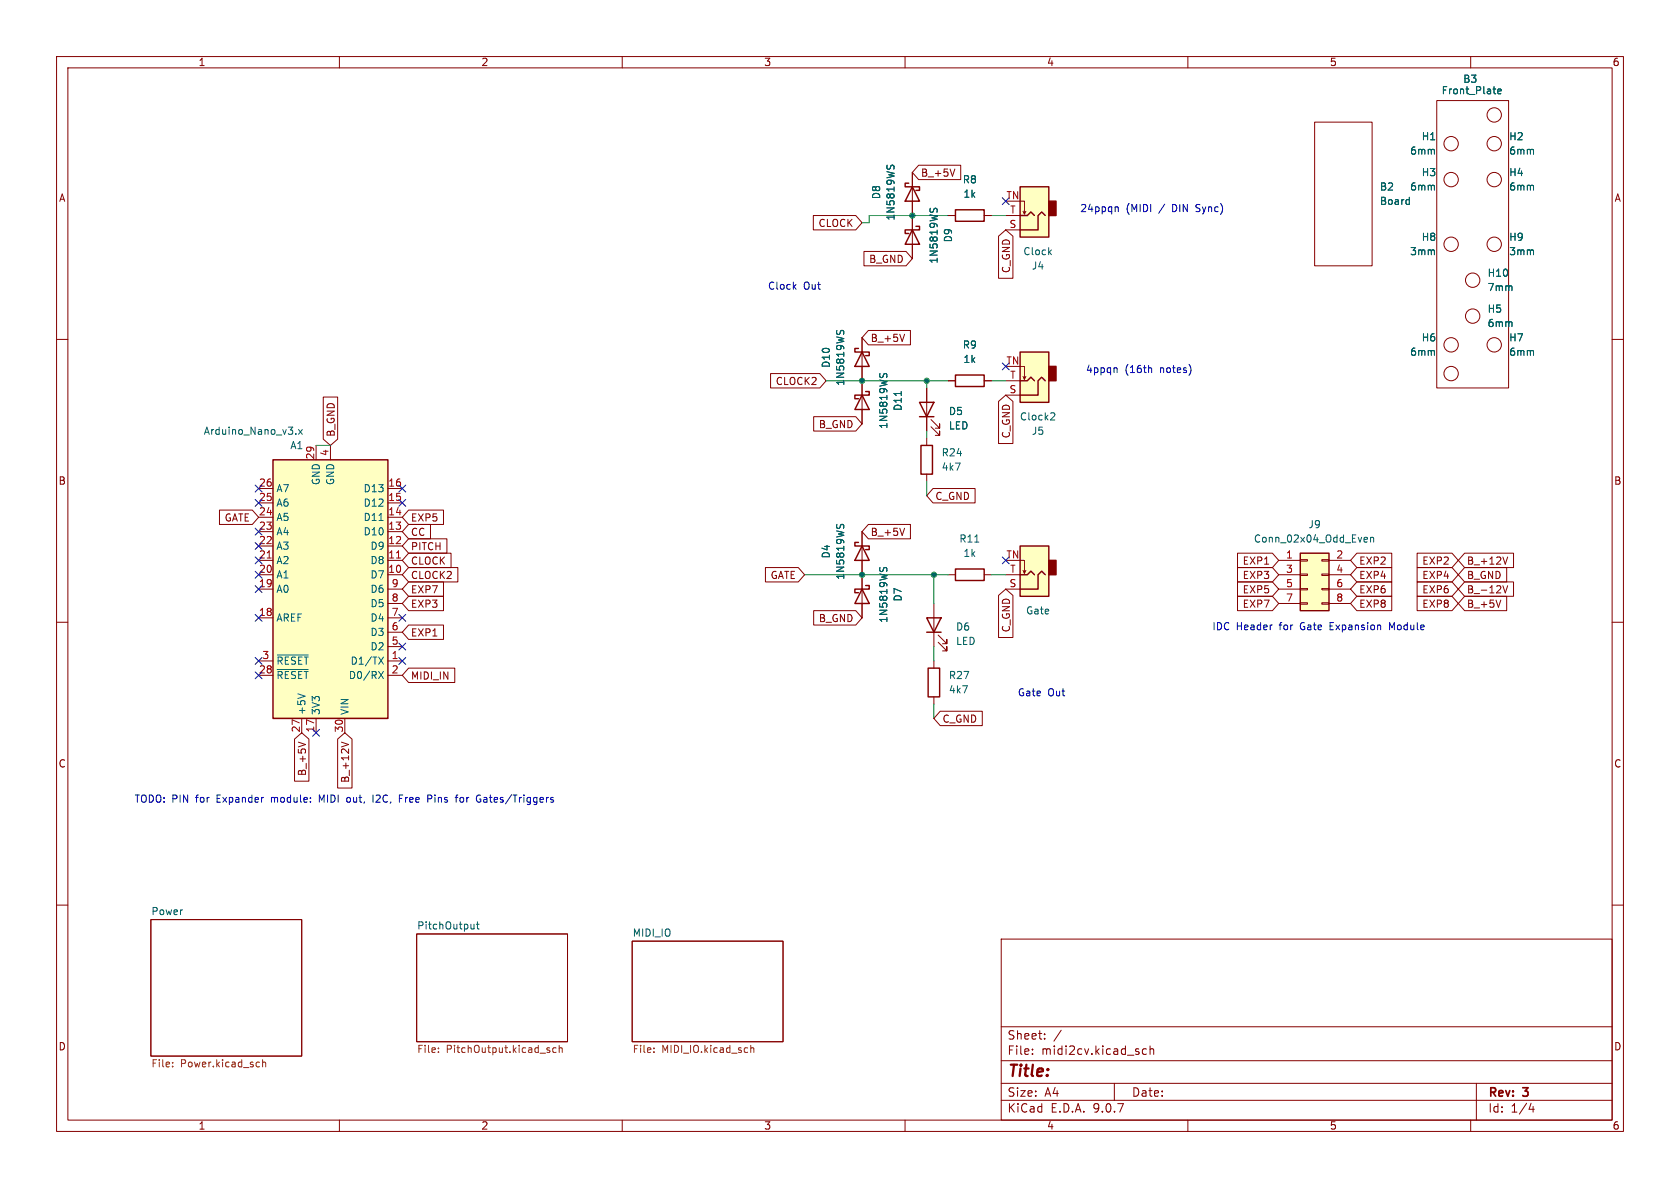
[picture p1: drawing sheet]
<svg xmlns="http://www.w3.org/2000/svg" width="297mm" height="210mm" viewBox="0 0 297 210" stroke-linecap="round" stroke-linejoin="round" font-family="sans-serif">
<g fill="none" stroke="#840000" stroke-width=".18">
<path d="M10 10h277v190h-277zM12 12h273v186h-273zM60 10v2M110 10v2M160 10v2M210 10v2M260 10v2M10 60h2M285 60h2M10 110h2M285 110h2M10 160h2"/>
<path d="M26.7 162.6h26.6v24.1h-26.6zM73.7 165.1h26.6v19.1h-26.6zM111.8 166.4h26.6v17.8h-26.6zM177 166h108v32h-108zM285 160h2M60 198v2M110 198v2M160 198v2M177 194.5h108M177 191.5h108M177 187.5h108M177 181.5h108"/>
<path d="M182.5 186.3v.1M182.5 185.5v.1M184.7 183.6v.1M184.7 182.8v.1M187.6 182.1l-1.3 2M197 191.5v3M202.7 185.5l-.5-.1-.2 .3v.4l.1 .2h.6M203.3 185.5l.2-.1 .4 .1 .1 .9M203.3 184.9v1.5M210 198v2M260 198v2M261 191.5v6.5"/>
<path d="M270.7 195l-.4 1.1h.9M271 195.6v1"/>
<circle cx="260.4" cy="55.9" r="1.27"/>
<circle cx="264.2" cy="43.2" r="1.27"/>
</g>
<g fill="none" stroke="#725600" stroke-width=".18">
<path d="M30.5 188.5v.1M30.5 187.8v.1M45.8 187.8h.1M45.9 188.5l-.1 .1M46.4 187.3v1.3M46.4 187.9l.2-.1h.3l.1 .8M77.5 185.9v.2M77.5 185.3v.1M96.9 185.2l.3 .1M96.9 185.6l.3 .1v.2l-.2 .2h-.2M98.3 185.3l-.3-.1-.3 .3 .1 .5h.5M98.9 185.3l.1-.1 .3 .1 .1 .8"/>
<path d="M98.9 184.8v1.3M115.6 185.9v.2M115.6 185.3v.1M132.7 184.8v1.3M132.7 185.3l.2-.1 .3 .1 .1 .8"/>
</g>
<path d="M83.8 163.4v.8M83.8 164.1l-.4 .1M84.2 163.4h.5M84.4 163v1l.3 .2" fill="none" stroke="#006464" stroke-width=".18"/>
<path d="M48.3 81.3h20.3v45.7h-20.3z" fill="#ffffc2"/>
<path d="M48.3 81.3h20.3v45.7h-20.3z" fill="none" stroke="#840000" stroke-width=".25"/>
<g fill="none" stroke="#840000" stroke-width=".18">
<path d="M254 17.8h12.7v50.8h-12.7zM55.9 78.7v2.6M58.4 78.7v2.6M45.7 99.1h2.6M45.7 96.5h2.6M45.7 94h2.6M45.7 91.4h2.6M45.7 88.9h2.6M45.7 86.4h2.6M68.6 99.1h2.5M68.6 96.5h2.5M68.6 94h2.5"/>
<path d="M68.6 91.4h2.5M68.6 88.9h2.5M68.6 86.4h2.5M45.7 119.4h2.6M45.7 116.8h2.6M45.7 109.2h2.6M45.7 104.1h2.6M45.7 101.6h2.6M68.6 119.4h2.5M68.6 116.8h2.5M68.6 114.3h2.5M68.6 111.8h2.5"/>
<path d="M68.6 109.2h2.5M68.6 106.7h2.5M68.6 104.1h2.5M68.6 101.6h2.5M53.3 127v2.5M55.9 127v2.5M61 127v2.5"/>
<circle cx="264.2" cy="20.3" r="1.27"/>
<circle cx="260.4" cy="49.5" r="1.27"/>
<circle cx="256.5" cy="61" r="1.27"/>
<circle cx="256.5" cy="66" r="1.27"/>
<circle cx="264.2" cy="61" r="1.27"/>
</g>
<path d="M264.8 16.2l.6-.2-.1-.2-.3-.1-.2 .2 .1 .6h.4M52.3 76.7v.1M52.8 75.9l.6 .9M53.4 75.9l-.6 .9M67 92h.7M49 118.3h5.5M49 115.8h5.5M66.9 118.7l.9 1.3M66.9 116.1l.9 1.3M67.8 118.7l-.9 1.3M67.8 116.1l-.9 1.3M52.6 122.6l1.3 .5" fill="none" stroke="#006464" stroke-width=".18"/>
<path d="M47.2 98.6h.8M70.1 98.6h.7" fill="none" stroke="#a90000" stroke-width=".18"/>
<path d="M229.9 97.8h5v10.2h-5z" fill="#ffffc2"/>
<path d="M229.9 97.8h5v10.2h-5z" fill="none" stroke="#840000" stroke-width=".25"/>
<g fill="none" stroke="#840000" stroke-width=".18">
<path d="M226.1 99.1h3.8M229.9 98.9h1.2v.3h-1.2zM233.7 98.9h1.2v.3h-1.2zM234.9 99.1h3.9M226.1 101.6h3.8M226.1 104.1h3.8M226.1 106.7h3.8M229.9 101.5h1.2v.2h-1.2zM229.9 104h1.2v.3h-1.2zM229.9 106.6h1.2v.2h-1.2zM233.7 101.5h1.2v.2h-1.2zM233.7 104h1.2v.3h-1.2z"/>
<path d="M233.7 106.6h1.2v.2h-1.2zM234.9 101.6h3.9M234.9 104.1h3.9M234.9 106.7h3.9"/>
<circle cx="256.5" cy="25.4" r="1.27"/>
</g>
<path d="M241.3 95h.4l.1 .3-.7 .1M241.7 95.8h-.4M242.3 95.1l.2-.1h.3v.8M242.3 95v.8" fill="none" stroke="#006464" stroke-width=".18"/>
<path d="M180.3 33h5.1v8.9h-5.1z" fill="#ffffc2"/>
<path d="M185.4 35.6h1.3v2.5h-1.3z" fill="#840000" stroke="#840000" stroke-width=".25"/>
<path d="M168.9 37.1h5.1v2h-5.1zM180.3 33h5.1v8.9h-5.1zM180.3 38.1h1.3l.6-.6 .7 .6M184.8 38.1l-.7-.6-.6 .6v2.5h-3.2M151.8 61.6h-.7v.6h2.6v.7h-.7M152.4 62.2l1.3 2.6h-2.6zM164.1 118.1h2v5.1h-2z" fill="none" stroke="#840000" stroke-width=".25"/>
<g fill="none" stroke="#840000" stroke-width=".18">
<path d="M167.6 38.1h1.3M174 38.1h1.3M177.8 38.1h2.5M180.3 35.6h.8v2.2l.3-.5M180.8 37.3l.3 .5M232.4 21.6h10.2v25.4h-10.2zM152.4 59.7v7.6M177.8 40.6h2.5M165.1 116.8v1.3M165.1 123.2v1.3"/>
<circle cx="256.5" cy="31.7" r="1.27"/>
<circle cx="264.2" cy="31.7" r="1.27"/>
<circle cx="264.2" cy="25.4" r="1.27"/>
<circle cx="256.5" cy="43.2" r="1.27"/>
</g>
<path d="M249 35.3l.2 .1M249.2 34.9v1.2M249.2 36.1h-.2M148 58.4l-.1 .5M148.5 58.9l.1-.4 .3-.1 .3 .2v.3M185.5 44.5l.4 .5M185.9 44.2l-.5 .5" fill="none" stroke="#006464" stroke-width=".18"/>
<path d="M180.3 62.2h5.1v8.9h-5.1z" fill="#ffffc2"/>
<path d="M185.4 64.8h1.3v2.5h-1.3z" fill="#840000" stroke="#840000" stroke-width=".25"/>
<g fill="none" stroke="#840000" stroke-width=".25">
<path d="M161.3 40.6l1.3 2.6h-2.6zM161.9 40h.7v.6h-2.6v.7h.7M152.4 69.9l1.3 2.5h-2.6zM153 69.2h.7v.7h-2.6v.6h.7M162.6 71.1h2.5l-1.3 2.6zM162.6 73.7h2.5M162.8 78.7h2v5.1h-2zM168.9 66.3h5.1v2h-5.1zM180.3 62.2h5.1v8.9h-5.1zM180.3 67.3h1.3l.6-.6 .7 .6M184.8 67.3l-.7-.6-.6 .6v2.6h-3.2M151.8 95.9h-.7v.6h2.6v.7h-.7"/>
<path d="M152.4 96.5l1.3 2.6h-2.6zM152.4 104.1l1.3 2.6h-2.6zM153 103.5h.7v.6h-2.6v.7h.7M168.9 100.6h5.1v2h-5.1z"/>
</g>
<g fill="none" stroke="#840000" stroke-width=".18">
<path d="M161.3 38.1v7.6M152.4 67.3v7.6M163.8 68.6v7.6M163.8 77.5v1.2M164.6 75.4l1.5 1.6v-.8v.8h-.7M164.6 74.2l1.5 1.5v-.8v.8h-.7M167.6 67.3h1.3M174 67.3h1.3M177.8 69.9h2.5M177.8 67.3h2.5M180.3 64.8h.8v2.3l.3-.6M180.8 66.5l.3 .6"/>
<path d="M152.4 94v15.2M163.8 83.8v1.3M167.6 101.6h1.3M174 101.6h1.3"/>
</g>
<path d="M164.5 36.8l-.1 .5M165 37.3l.1-.4 .3-.1 .3 .3v.3M155.6 66l-.1 .5M156.1 66.5l.1-.4 .3-.1 .3 .3v.3M159.3 69.2v.7M185.9 73h.5l.1 .3-.8 .9h.8M148 92.7l-.1 .5M148.5 93.2l.1-.4 .3-.1 .3 .2v.3M172.3 95.8h.8M155.6 100.3l-.1 .5M156.1 100.8l.1-.4 .3-.1 .3 .3v.3" fill="none" stroke="#006464" stroke-width=".18"/>
<path d="M180.3 96.5h5.1v8.9h-5.1z" fill="#ffffc2"/>
<path d="M185.4 99.1h1.3v2.5h-1.3z" fill="#840000" stroke="#840000" stroke-width=".25"/>
<path d="M160.7 32.4h-.7v.6h2.6v.7h-.7M161.3 33l1.3 2.6h-2.6zM180.3 96.5h5.1v8.9h-5.1zM163.8 109.2h2.6l-1.3 2.6zM163.8 111.8h2.6M180.3 101.6h1.3l.6-.6 .7 .6M184.8 101.6l-.7-.6-.6 .6v2.5h-3.2" fill="none" stroke="#840000" stroke-width=".25"/>
<g fill="none" stroke="#840000" stroke-width=".18">
<path d="M143.8 38.1h7.5l1.1 1.3-1.1 1.2h-7.5zM161.3 30.5v10.1M162.4 29.2h7.4v2.6h-7.4l-1.1-1.3zM167.6 38.1h1.3M168.8 29.9l-.4 1.3M174 38.1h1.3M152.4 59.7v2.5M152.7 44.4h7.5l1.1 1.3-1.1 1.3h-7.5zM153.5 58.4h7.5v2.6h-7.5l-1.1-1.3zM159.9 59.1l-.4 1.3M161.3 43.2v2.5M176.5 41.8l1.3-1.2 1.3 1.2v7.4h-2.6z"/>
<path d="M57.1 70.2h2.6v7.4l-1.3 1.1-1.3-1.1zM136.2 66h8.7l1.1 1.3-1.1 1.3h-8.7zM143.8 73.7h7.5l1.1 1.2-1.1 1.3h-7.5zM152.4 64.8v5.1M152.4 72.4v2.5M163.8 68.6v2.5M163.8 73.7v2.5M167.6 67.3h1.3M174 67.3h1.3M176.5 71l1.3-1.1 1.3 1.1v7.4h-2.6zM38.8 90.2h5.8l1.1 1.2-1.1 1.3h-5.8zM72.2 97.8h7.5v2.5h-7.5l-1.1-1.2z"/>
<path d="M72.2 90.2h6.2v2.5h-6.2l-1.1-1.3zM72.2 95.2h6.8v2.6h-6.8l-1.1-1.3zM72.2 92.7h3.9v2.6h-3.9l-1.1-1.3zM152.4 94v2.5M152.4 99.1v5M153.5 92.7h7.5v2.6h-7.5l-1.1-1.3zM159.9 93.4l-.4 1.3M164.9 86.4h7.5v2.5h-7.5l-1.1-1.3zM180.3 99.1h.8v2.2l.3-.5M218.8 97.8h6.1l1.2 1.3-1.2 1.2h-6.1zM239.9 97.8h6.1v2.5h-6.1l-1.1-1.2zM250.5 97.8h6.2l1.1 1.3-1.1 1.2h-6.2z"/>
<path d="M258.9 97.8h8.7v2.5h-8.7l-1.1-1.2zM266.5 98.5l-.4 1.2M72.2 110.5h6.2v2.5h-6.2l-1.1-1.2zM72.2 105.4h6.2v2.6h-6.2l-1.1-1.3zM72.2 118.1h8.2v2.6h-8.2l-1.1-1.3zM72.2 102.9h6.2v2.5h-6.2l-1.1-1.3zM72.2 100.3h8.7v2.6h-8.7l-1.1-1.3zM135.3 100.3h5.8l1.1 1.3-1.1 1.3h-5.8zM143.8 107.9h7.5l1.1 1.3-1.1 1.3h-7.5zM152.4 106.7v2.5M165.1 106.7v7.6M165.9 113.5l1.5 1.6v-.8v.8h-.8"/>
<path d="M165.9 112.3l1.5 1.5v-.8v.8h-.8M176.5 105.3l1.3-1.2 1.3 1.2v7.4h-2.6zM177.8 104.1h2.5M177.8 101.6h2.5M180.8 100.8l.3 .5M218.8 100.3h6.1l1.2 1.3-1.2 1.3h-6.1zM218.8 105.4h6.1l1.2 1.3-1.2 1.3h-6.1zM218.8 102.9h6.1l1.2 1.2-1.2 1.3h-6.1zM239.9 102.9h6.1v2.5h-6.1l-1.1-1.3zM239.9 100.3h6.1v2.6h-6.1l-1.1-1.3zM239.9 105.4h6.1v2.6h-6.1l-1.1-1.3zM250.5 102.9h6.2l1.1 1.2-1.1 1.3h-6.2z"/>
<path d="M250.5 105.4h6.2l1.1 1.3-1.1 1.3h-6.2zM250.5 100.3h6.2l1.1 1.3-1.1 1.3h-6.2zM258.9 105.4h7.5v2.6h-7.5l-1.1-1.3zM258.9 100.3h7.5v2.6h-7.5l-1.1-1.3zM258.9 102.9h8.7v2.5h-8.7l-1.1-1.3zM265.3 106.1l-.4 1.3M265.7 103.5l.4 1.3 .4-1.3M52.1 130.7l1.2-1.2 1.3 1.2v7.4h-2.5zM52.7 131.2l1.3 .4M59.7 130.7l1.3-1.2 1.2 1.2v8.6h-2.5zM60.4 131.2l1.2 .4M166.2 125.7h7.5v2.6h-7.5l-1.1-1.3z"/>
</g>
<g fill="none" stroke="#006464" stroke-width=".18">
<path d="M264.8 16.2l.6-.2-.1-.2-.3-.1-.2 .2 .1 .6h.4M156.8 29.2v.5M157.4 29.7l.1-.4 .3-.1 .3 .2v.3M164.5 36.8l-.1 .5M165 37.3l.1-.4 .3-.1 .3 .3v.3M249 35.3l.2 .1M249.2 34.9v1.2M249.2 36.1h-.2M148 58.4l-.1 .5M148.5 58.9l.1-.4 .3-.1 .3 .2v.3M155.6 66l-.1 .5M156.1 66.5l.1-.4 .3-.1 .3 .3v.3"/>
<path d="M159.3 69.2v.7M148 92.7l-.1 .5M148.5 93.2l.1-.4 .3-.1 .3 .2v.3M155.6 100.3l-.1 .5M156.1 100.8l.1-.4 .3-.1 .3 .3v.3"/>
</g>
<g fill="none" stroke="#009600" stroke-width=".18">
<path d="M167.6 38.1h-13.9v1.3h-1.3M175.3 38.1h2.5M55.9 78.7h2.5M146 67.3h21.6M163.8 67.3v1.3M163.8 76.2v1.3M175.3 67.3h2.5M163.8 85.1v2.5M142.2 101.6h25.4M165.1 101.6v5.1M165.1 114.3v2.5M175.3 101.6h2.5"/>
<path d="M165.1 124.5v2.5"/>
</g>
<g fill="none" stroke="#000084" stroke-width=".18">
<path d="M177.2 35l1.2 1.2M178.4 35l-1.2 1.2M177.2 64.2l1.2 1.2M178.4 64.2l-1.2 1.2M45.1 85.8l1.2 1.2M45.1 95.9l1.2 1.2M45.1 98.5l1.2 1.2M45.1 93.4l1.2 1.2M45.1 88.3l1.2 1.2M46.3 85.8l-1.2 1.2M46.3 95.9l-1.2 1.2M46.3 98.5l-1.2 1.2"/>
<path d="M46.3 93.4l-1.2 1.2M46.3 88.3l-1.2 1.2M70.5 88.3l1.2 1.2M70.5 85.8l1.2 1.2M71.7 88.3l-1.2 1.2M71.7 85.8l-1.2 1.2M177.2 98.5l1.2 1.2M178.4 98.5l-1.2 1.2M45.1 101l1.2 1.2M45.1 108.6l1.2 1.2M45.1 103.5l1.2 1.2M45.1 118.8l1.2 1.2"/>
<path d="M45.1 116.2l1.2 1.2M46.3 101l-1.2 1.2M46.3 108.6l-1.2 1.2M46.3 103.5l-1.2 1.2M46.3 118.8l-1.2 1.2M46.3 116.2l-1.2 1.2M70.5 116.2l1.2 1.2M70.5 113.7l1.2 1.2M70.5 108.6l1.2 1.2M71.7 113.7l-1.2 1.2M71.7 116.2l-1.2 1.2M71.7 108.6l-1.2 1.2"/>
<path d="M55.3 128.9l1.2 1.2M56.5 128.9l-1.2 1.2"/>
</g>
<g fill="none" stroke="#0000c2" stroke-width=".18">
<path d="M197.2 36.6h.4l.1 .8M140.4 50.6l.3 .5M140.7 50.3l-.4 .5M197.1 65l.4 .2v.7M203.2 65l.4 .2v.7M246.1 111l-.4-.9v1.2M56.9 141.4l-.4-.9v1.3M61.7 141h-.3l-.1 .2 .1 .5 .3 .1M65.9 140.5v1.3M66.6 140.6l-.1 .1M67.2 141.1l-.8 .7h.8M70.6 141.1h.4"/>
<path d="M70.6 140.5h.6M75.6 140.5h.5l.3 .3-.2 .3-.6 .1M81.7 141h-.3l-.1 .2 .1 .5 .3 .1M84.8 141.3h.2l-.1 .4M85.7 141h-.2M85.7 141.3l-.2 .2 .2 .3"/>
</g>
<g fill="#009600" stroke="#009600" stroke-width=".18">
<circle cx="163.8" cy="67.3" r=".46"/>
<circle cx="152.4" cy="67.3" r=".46"/>
<circle cx="161.3" cy="38.1" r=".46"/>
<circle cx="165.1" cy="101.6" r=".46"/>
<circle cx="152.4" cy="101.6" r=".46"/>
</g>
<text font-size="2.8" fill="#840000" x="178" y="190.9">Title:</text>
<g font-size="2.1" fill="#840000">
<text x="178" y="184">Sheet:</text>
<text x="178" y="186.7">File:</text>
<text x="184.1" y="186.7">midi2cv.kicad_sch</text>
<text x="178" y="196.9">KiCad</text>
<text x="178" y="194.1">Size:</text>
<text x="184.7" y="194.1">A4</text>
<text x="185.7" y="196.9">E.D.A.</text>
<text x="193.3" y="196.9">9.0.7</text>
<text x="200" y="194.1">Date:</text>
<text x="263" y="194.3">Rev:</text>
<text x="263" y="196.9">Id:</text>
<text x="267.1" y="196.9">1/4</text>
<text x="269.4" y="194.3">3</text>
</g>
<g font-size="1.8" fill="#840000">
<text x="35" y="11.9">1</text>
<text x="85" y="11.9">2</text>
<text x="135" y="11.9">3</text>
<text x="185" y="11.9">4</text>
<text x="235" y="11.9">5</text>
<text x="285" y="11.9">6</text>
<text x="10.3" y="35.9">A</text>
<text x="162.7" y="31.4">B_+5V</text>
<text x="285.3" y="35.9">A</text>
<text x="144.6" y="40.3">CLOCK</text>
<text x="153.5" y="46.7">B_GND</text>
<text x="178.8" y="48.4" transform="rotate(-90 178.8 48.4)">C_GND</text>
<text x="153.8" y="60.6">B_+5V</text>
<text x="137" y="68.3">CLOCK2</text>
<text x="59.4" y="77.3" transform="rotate(-90 59.4 77.3)">B_GND</text>
<text x="144.7" y="75.9">B_GND</text>
<text x="178.8" y="77.6" transform="rotate(-90 178.8 77.6)">C_GND</text>
<text x="10.3" y="85.9">B</text>
<text x="165.3" y="88.6">C_GND</text>
<text x="285.3" y="85.9">B</text>
<text x="39.6" y="92.4">GATE</text>
<text x="72.5" y="92.4">EXP5</text>
<text x="72.5" y="94.9">CC</text>
<text x="153.8" y="94.9">B_+5V</text>
<text x="72.5" y="100">CLOCK</text>
<text x="72.5" y="97.5">PITCH</text>
<text x="219.6" y="100">EXP1</text>
<text x="240.2" y="100">EXP2</text>
<text x="251.3" y="100">EXP2</text>
<text x="259.2" y="100">B_+12V</text>
<text x="72.5" y="107.6">EXP3</text>
<text x="72.5" y="105.1">EXP7</text>
<text x="72.5" y="102.6">CLOCK2</text>
<text x="136.1" y="102.6">GATE</text>
<text x="219.6" y="102.6">EXP3</text>
<text x="219.6" y="107.6">EXP7</text>
<text x="219.6" y="105.1">EXP5</text>
<text x="240.2" y="105.1">EXP6</text>
<text x="240.2" y="102.6">EXP4</text>
<text x="240.2" y="107.6">EXP8</text>
<text x="251.3" y="105.1">EXP6</text>
<text x="251.3" y="107.6">EXP8</text>
<text x="251.3" y="102.6">EXP4</text>
<text x="259.2" y="107.6">B_+5V</text>
<text x="259.2" y="102.6">B_GND</text>
<text x="259.2" y="105.1">B_-12V</text>
<text x="72.5" y="112.7">EXP1</text>
<text x="144.7" y="110.2">B_GND</text>
<text x="178.8" y="111.9" transform="rotate(-90 178.8 111.9)">C_GND</text>
<text x="72.5" y="120.3">MIDI_IN</text>
<text x="166.5" y="128">C_GND</text>
<text x="10.3" y="135.9">C</text>
<text x="54.3" y="137.3" transform="rotate(-90 54.3 137.3)">B_+5V</text>
<text x="285.3" y="135.9">C</text>
<text x="61.9" y="138.5" transform="rotate(-90 61.9 138.5)">B_+12V</text>
<text x="10.3" y="185.9">D</text>
<text x="285.3" y="185.9">D</text>
<text x="35" y="199.9">1</text>
<text x="85" y="199.9">2</text>
<text x="135" y="199.9">3</text>
<text x="185" y="199.9">4</text>
<text x="235" y="199.9">5</text>
<text x="285" y="199.9">6</text>
</g>
<g font-size="1.8" fill="#006464">
<text x="254.8" y="16.9">Front_Plate</text>
<text x="258.6" y="14.8">B3</text>
<text x="249.2" y="27.5">6mm</text>
<text x="251.2" y="25">H1</text>
<text x="266.7" y="27.5">6mm</text>
<text x="266.7" y="25">H2</text>
<text x="155.8" y="35.3" transform="rotate(-90 155.8 35.3)">D8</text>
<text x="170.1" y="32.6">R8</text>
<text x="170.2" y="35.2">1k</text>
<text x="243.8" y="33.9">B2</text>
<text x="249.2" y="33.9">6mm</text>
<text x="251.2" y="31.3">H3</text>
<text x="266.7" y="33.9">6mm</text>
<text x="266.7" y="31.3">H4</text>
<text x="158.3" y="39.1" transform="rotate(-90 158.3 39.1)">1N5819WS</text>
<text x="243.8" y="36.4">Board</text>
<text x="166" y="46.7" transform="rotate(-90 166 46.7)">1N5819WS</text>
<text x="168.5" y="42.9" transform="rotate(-90 168.5 42.9)">D9</text>
<text x="180.8" y="45.3">Clock</text>
<text x="182.3" y="47.9">J4</text>
<text x="249.2" y="45.3">3mm</text>
<text x="251.2" y="42.8">H8</text>
<text x="266.7" y="45.3">3mm</text>
<text x="266.7" y="42.8">H9</text>
<text x="262.9" y="49.1">H10</text>
<text x="262.9" y="51.7">7mm</text>
<text x="262.9" y="58">6mm</text>
<text x="262.9" y="55.5">H5</text>
<text x="146.9" y="65.1" transform="rotate(-90 146.9 65.1)">D10</text>
<text x="170.1" y="61.8">R9</text>
<text x="170.2" y="64.4">1k</text>
<text x="249.2" y="63.1">6mm</text>
<text x="251.2" y="60.6">H6</text>
<text x="266.7" y="63.1">6mm</text>
<text x="266.7" y="60.6">H7</text>
<text x="149.5" y="68.3" transform="rotate(-90 149.5 68.3)">1N5819WS</text>
<text x="35.9" y="77.1">Arduino_Nano_v3.x</text>
<text x="157.1" y="75.9" transform="rotate(-90 157.1 75.9)">1N5819WS</text>
<text x="159.6" y="72.7" transform="rotate(-90 159.6 72.7)">D11</text>
<text x="167.6" y="73.6">D5</text>
<text x="167.6" y="76.1">LED</text>
<text x="180.2" y="74.5">Clock2</text>
<text x="182.3" y="77.1">J5</text>
<text x="51.2" y="79.6">A1</text>
<text x="166.4" y="83.4">4k7</text>
<text x="166.4" y="80.9">R24</text>
<text x="48.8" y="89.8">A6</text>
<text x="48.8" y="87.2">A7</text>
<text x="56.7" y="85.9" transform="rotate(-90 56.7 85.9)">GND</text>
<text x="59.3" y="85.9" transform="rotate(-90 59.3 85.9)">GND</text>
<text x="64.2" y="89.8">D12</text>
<text x="64.2" y="87.2">D13</text>
<text x="48.8" y="94.8">A4</text>
<text x="48.8" y="92.3">A5</text>
<text x="64.2" y="94.8">D10</text>
<text x="64.2" y="92.3">D11</text>
<text x="231.2" y="93.6">J9</text>
<text x="48.8" y="99.9">A2</text>
<text x="48.8" y="97.4">A3</text>
<text x="65.4" y="99.9">D8</text>
<text x="65.4" y="97.4">D9</text>
<text x="146.9" y="98.8" transform="rotate(-90 146.9 98.8)">D4</text>
<text x="169.5" y="96.1">R11</text>
<text x="170.2" y="98.7">1k</text>
<text x="221.6" y="96.1">Conn_02x04_Odd_Even</text>
<text x="48.8" y="105">A0</text>
<text x="48.8" y="102.5">A1</text>
<text x="65.4" y="107.5">D5</text>
<text x="65.4" y="105">D6</text>
<text x="65.4" y="102.5">D7</text>
<text x="149.5" y="102.6" transform="rotate(-90 149.5 102.6)">1N5819WS</text>
<text x="159.6" y="106.4" transform="rotate(-90 159.6 106.4)">D7</text>
<text x="48.8" y="110.1">AREF</text>
<text x="65.4" y="112.6">D3</text>
<text x="65.4" y="110.1">D4</text>
<text x="157.1" y="110.2" transform="rotate(-90 157.1 110.2)">1N5819WS</text>
<text x="168.9" y="111.7">D6</text>
<text x="181.3" y="108.8">Gate</text>
<text x="48.8" y="117.7">~{RESET}</text>
<text x="61.9" y="117.7">D1/TX</text>
<text x="65.4" y="115.2">D2</text>
<text x="168.9" y="114.2">LED</text>
<text x="48.8" y="120.2">~{RESET}</text>
<text x="61.6" y="120.2">D0/RX</text>
<text x="167.6" y="122.8">4k7</text>
<text x="167.6" y="120.2">R27</text>
<text x="54.2" y="126.5" transform="rotate(-90 54.2 126.5)">+5V</text>
<text x="56.7" y="126.5" transform="rotate(-90 56.7 126.5)">3V3</text>
<text x="61.8" y="126.5" transform="rotate(-90 61.8 126.5)">VIN</text>
<text x="26.7" y="161.8">Power</text>
<text x="73.7" y="164.4">PitchOutput</text>
<text x="111.8" y="165.7">MIDI_IO</text>
</g>
<g font-size="1.8" fill="#a90000">
<text x="177.8" y="35.3">TN</text>
<text x="178.4" y="40.4">S</text>
<text x="178.5" y="37.8">T</text>
<text x="177.8" y="64.5">TN</text>
<text x="178.4" y="69.6">S</text>
<text x="178.5" y="67.1">T</text>
<text x="55.6" y="81.3" transform="rotate(-90 55.6 81.3)">29</text>
<text x="58.2" y="80.7" transform="rotate(-90 58.2 80.7)">4</text>
<text x="45.7" y="88.6">25</text>
<text x="45.7" y="86.1">26</text>
<text x="68.5" y="88.6">15</text>
<text x="68.5" y="86.1">16</text>
<text x="45.7" y="93.7">23</text>
<text x="45.7" y="91.2">24</text>
<text x="68.5" y="93.7">13</text>
<text x="68.5" y="91.2">14</text>
<text x="45.7" y="101.3">20</text>
<text x="45.7" y="98.8">21</text>
<text x="45.7" y="96.3">22</text>
<text x="68.5" y="101.3">10</text>
<text x="68.5" y="98.8">11</text>
<text x="68.5" y="96.3">12</text>
<text x="177.8" y="98.8">TN</text>
<text x="178.5" y="101.3">T</text>
<text x="227.3" y="98.8">1</text>
<text x="227.3" y="101.3">3</text>
<text x="236.1" y="98.8">2</text>
<text x="236.1" y="101.3">4</text>
<text x="45.7" y="103.9">19</text>
<text x="69.1" y="106.4">8</text>
<text x="69.1" y="103.9">9</text>
<text x="178.4" y="103.9">S</text>
<text x="227.3" y="103.9">5</text>
<text x="227.3" y="106.4">7</text>
<text x="236.1" y="103.9">6</text>
<text x="236.1" y="106.4">8</text>
<text x="45.7" y="109">18</text>
<text x="69.1" y="111.5">6</text>
<text x="69.1" y="109">7</text>
<text x="45.7" y="119.1">28</text>
<text x="46.3" y="116.6">3</text>
<text x="69.1" y="119.1">2</text>
<text x="69.1" y="116.6">1</text>
<text x="69.1" y="114">5</text>
<text x="53.1" y="129.6" transform="rotate(-90 53.1 129.6)">27</text>
<text x="55.6" y="129.6" transform="rotate(-90 55.6 129.6)">17</text>
<text x="60.7" y="129.6" transform="rotate(-90 60.7 129.6)">30</text>
</g>
<g font-size="1.8" fill="#0000c2">
<text x="190.9" y="37.7">24ppqn</text>
<text x="199.1" y="37.7">(MIDI</text>
<text x="205" y="37.7">/</text>
<text x="207.5" y="37.7">DIN</text>
<text x="211.9" y="37.7">Sync)</text>
<text x="135.7" y="51.4">Clock</text>
<text x="142" y="51.4">Out</text>
<text x="191.9" y="66.1">4ppqn</text>
<text x="198.9" y="66.1">(16th</text>
<text x="205.2" y="66.1">notes)</text>
<text x="214.2" y="111.6">IDC</text>
<text x="218.5" y="111.6">Header</text>
<text x="226.3" y="111.6">for</text>
<text x="230.1" y="111.6">Gate</text>
<text x="235.5" y="111.6">Expansion</text>
<text x="246.3" y="111.6">Module</text>
<text x="179.8" y="123.3">Gate</text>
<text x="185.2" y="123.3">Out</text>
<text x="23.7" y="142.1">TODO: PIN</text>
<text x="34.7" y="142.1">for</text>
<text x="38.6" y="142.1">Expander</text>
<text x="48.4" y="142.1">module:</text>
<text x="57.1" y="142.1">MIDI</text>
<text x="62.2" y="142.1">out,</text>
<text x="67" y="142.1">I2C,</text>
<text x="71.8" y="142.1">Free</text>
<text x="77.1" y="142.1">Pins</text>
<text x="82.3" y="142.1">for</text>
<text x="86.1" y="142.1">Gates/Triggers</text>
</g>
<g font-size="1.8" fill="#725600">
<text x="26.7" y="189">File:</text>
<text x="31.9" y="189">Power.kicad_sch</text>
<text x="73.7" y="186.5">File:</text>
<text x="78.9" y="186.5">PitchOutput.kicad_sch</text>
<text x="111.8" y="186.5">File:</text>
<text x="117" y="186.5">MIDI_IO.kicad_sch</text>
</g>
</svg>
